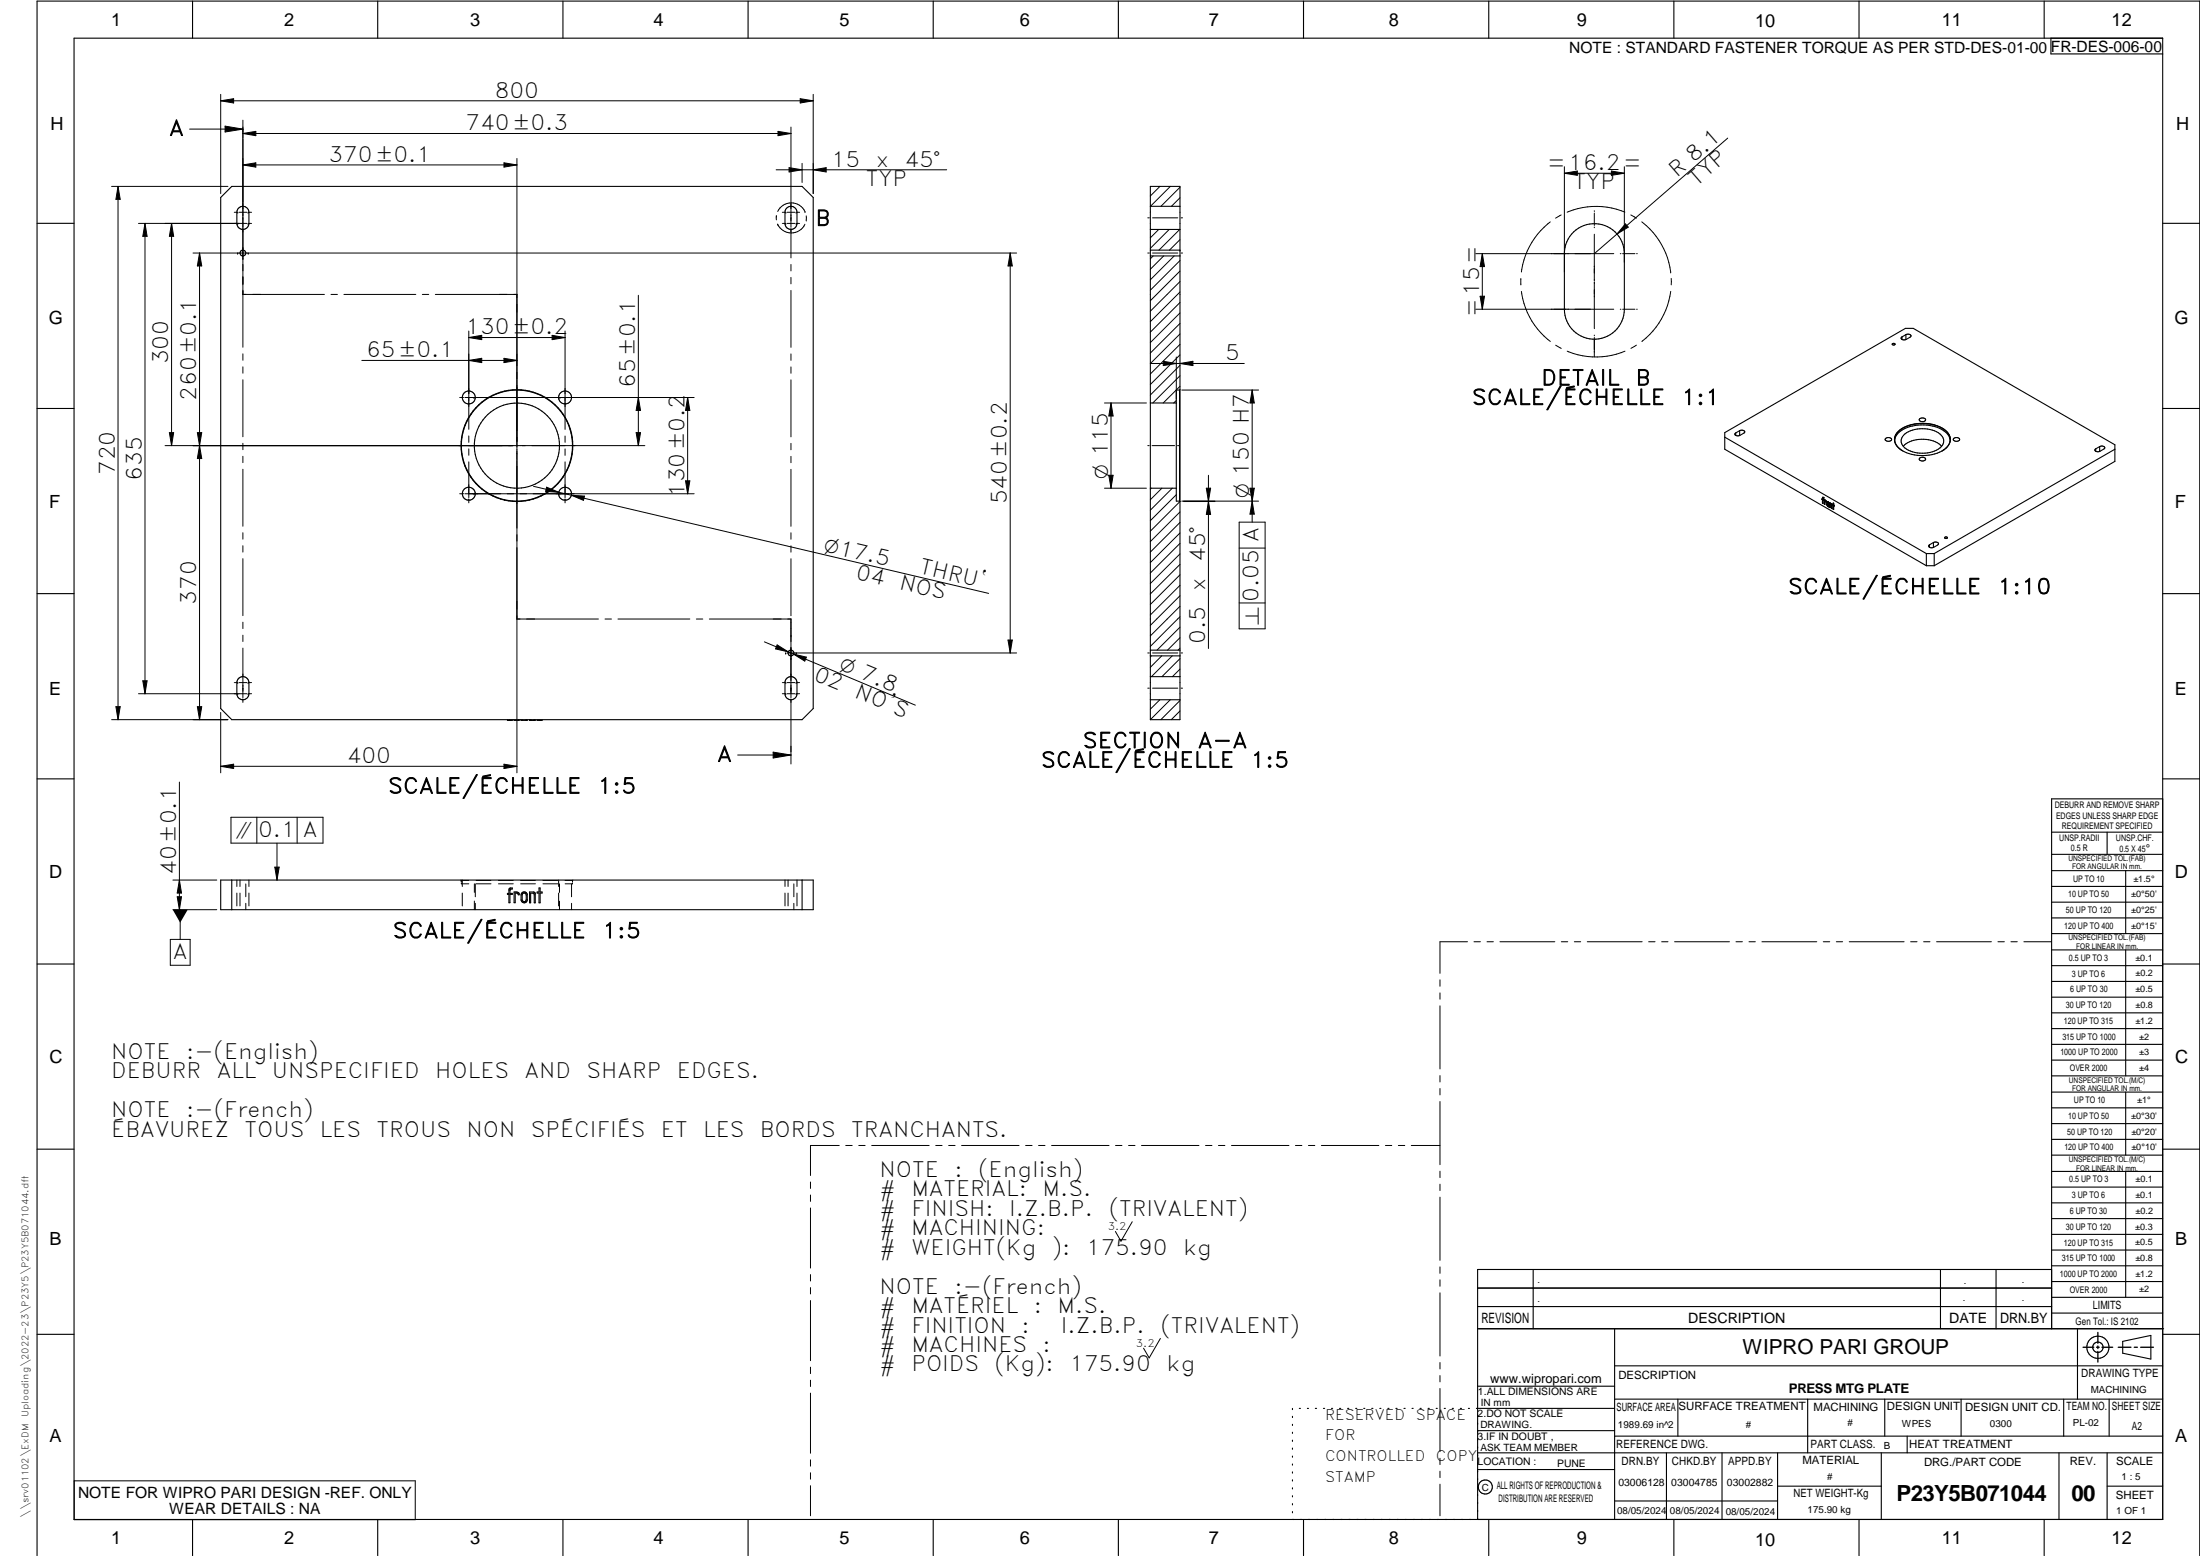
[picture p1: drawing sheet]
<svg xmlns="http://www.w3.org/2000/svg" width="594mm" height="420mm" viewBox="0 0 594 420" stroke-linecap="round" stroke-linejoin="round" font-family="sans-serif">
<g fill="none" stroke="#000" stroke-width=".3">
<path d="M20 10.3h564v400h-564zM52 .3v10M102 .3v10M152 .3v10M202 .3v10M252 .3v10M302 .3v10M352 .3v10M402 .3v10M452 .3v10M502 .3v10M552 .3v10"/>
<path d="M553.8 10.3v4.3h30.2M62.6 50.3h154l3 3v138l-3 3h-154l-3-3v-138zM64.6 56.1a1.62 1.62 0 0 1 1.7-.2 1.62 1.62 0 0 1 .9 1.4v3a1.63 1.63 0 0 1-1.6 1.7 1.63 1.63 0 0 1-1.6-1.7v-3.3zM212.6 56.1a1.62 1.62 0 0 1 1.7-.2 1.62 1.62 0 0 1 .9 1.4v3a1.62 1.62 0 0 1-1.6 1.7 1.62 1.62 0 0 1-1.6-1.7v-3.3zM310.6 50.3h8v144h-8zM310.6 55.7h8M10 60.3h10M310.6 69.1h8M310.6 67.5h8M310.6 62h8M425 62.6a8.1 8.1 0 0 1 8.7-1.5 8.1 8.1 0 0 1 4.9 7.4v15a8.1 8.1 0 0 1-8.1 8.1 8.1 8.1 0 0 1-8.1-8.1v-15a8.2 8.2 0 0 1 2.6-5.9zM584 60.3h10"/>
<path d="M511 92.9l.4-.2 .3 .1a.37 .37 0 0 1-.4 .4 .37 .37 0 0 1-.3-.3zM513.6 91v.7M513.6 91l-.2 .4 .2 .3M514.7 90.4a.9 .9 0 0 1 1.3 .4l-1.5 .9h-.9M514.7 90.4v1.3M514.7 90.4l-1.1 .6M10 110.3h10M310.6 108.8h7M318.5 105.3v30M318.5 105.3h-.9v30h.9M318.6 105.2l-.1 .1M465.7 118l54.5 31.5"/>
<path d="M468.7 116.9l-.2 .4 .2 .3M468.7 116.9v.7M469.8 116.3a.9 .9 0 0 1 1.3 .4l-1.5 .9h-.9M469.8 116.3v1.3M469.8 116.3l-1.1 .6M509.2 118.4a.93 .93 0 0 1 1.6 .4 .95 .95 0 0 1-1 .4 .95 .95 0 0 1-.7-.7zM511.6 118.9a4.4 4.4 0 0 1 3.6-3.9 11 11 0 0 1 10.4 1.5 2.95 2.95 0 0 1-.6 4.9l-.6 .4M511.6 118.9l.3 .9 .5 .8 1.4 1.2M514 117.5a8.2 8.2 0 0 1 10.2 0 2.28 2.28 0 0 1-.8 3.8 8.4 8.4 0 0 1-9.4-.7 2.12 2.12 0 0 1 0-3.1zM518.4 113.1a.94 .94 0 0 1 1.6 .4 .93 .93 0 0 1-1 .4 .93 .93 0 0 1-.7-.7zM526.6 118.9a5 5 0 0 0-4-3.7 10.8 10.8 0 0 0-10.2 1.9l-.5 .9-.3 .9M526.7 118.9a4.3 4.3 0 0 0-3.6-3.9 11.1 11.1 0 0 0-10.5 1.5 3.1 3.1 0 0 0 1 5.1 11.8 11.8 0 0 0 10.8 .2"/>
<path d="M526.7 118.9l-.5 1.3-1.8 1.6M527.6 118.4a.91 .91 0 0 1 1.5 .4 .93 .93 0 0 1-.9 .4 .93 .93 0 0 1-.7-.7zM584 110.3h10M310.6 131.8h7M318.5 135.3l.1 .1M492 134.7l.2 1.2M492.1 134.7h-.1M492.2 134.3l.3 .1M492.2 134.9l.3 .1M492.2 134.5v.4M492.3 134.5h.1M492.3 134.5h-.1"/>
<path d="M492.3 134.9h-.1M492.3 135l-.1 .9M492.3 134.9l.2 .1M492.3 134.5v.4M492.4 134.5h.1M492.5 134.4l-.3-.1-.1 .5-.1-.1M492.5 134.4v.1M492.5 135v.1M492.5 135.1l-.3-.1v.9M492.5 135h.1M492.5 134.4h.1M492.6 135l.1 1.2"/>
<path d="M492.6 135l.6 .4M492.6 135l.5 .5M492.7 135.1v1.1M492.7 135.1h.1M492.8 135.1l.3 .5M492.8 135.2l-.1 1M493.1 135.5v.1M493.2 135.4l-.1 .1M493.2 135.4l-.1 .2M493.4 135.5a.71 .71 0 0 1 .6 .4 .71 .71 0 0 1-.1 .8M493.4 135.5a.81 .81 0 0 0 .4 1.2M493.4 135.5a.81 .81 0 0 1 .4 1.2"/>
<path d="M493.4 135.8l.1 .7 .3 .1M493.5 135.7v.6l.2 .3M493.5 135.6v.1M493.5 135.6l.3 .3v.6M493.5 135.6l-.1 .2M493.5 135.6h.1M493.8 136.5l-.1 .1M493.9 136.7h.1M493.9 136.7h-.1M494.1 135.8l.1 1.3M494.1 135.8l.3 .2M494.1 135.8l.4 .2"/>
<path d="M494.2 137.1v-1.1l.3 .3 .1 1M494.3 136l-.1 1.1M494.4 136l.2 .3v1M494.5 136l.2 .3-.1 1M494.8 136.2l.3 1.4M494.8 136.2h.2M495 135.9h.2M495 135.9v.4l-.2-.1M495 135.9l.1 .1M495.1 136v.4M495.1 136.4l.2 .1M495.2 136.5l-.1 1.1"/>
<path d="M495.2 135.9v.5M495.2 136.4l.2 .1M495.2 135.9l-.1 .1M495.2 136.4h-.1M495.3 136.5v.1M495.3 136.6l-.2-.1v1.1M495.4 136.5l-.1 .1M495.4 136.5h-.1M518.4 123.7a.93 .93 0 0 1 1.6 .4 .91 .91 0 0 1-1 .4 .91 .91 0 0 1-.7-.7zM524.3 120.5a8.1 8.1 0 0 0-10.4 0M565.9 121.2l-.2 .4 .2 .3M565.9 121.2v.7"/>
<path d="M567 120.6a.76 .76 0 0 1 .8-.2 .76 .76 0 0 1 .5 .7l-1.4 .8h-1M567 120.6v1.3M567 120.6l-1.1 .6M571.1 121.3l-48.8 28.2M520.2 152.8l-54.5-31.5v-4.5l48.8-28.1h2.2l54.4 31.4v4.5l-48.8 28.2M520.2 152.8h2.1M520.2 149.5h2.1M520.2 149.5v3.3M521 147.1l-.2 .4 .2 .3M521 147.1v.7M522.1 146.5a.9 .9 0 0 1 1.4 .4l-1.5 1-1-.1M522.1 146.5v1.3"/>
<path d="M522.1 146.5l-1.1 .6M522.3 149.5v3.3M525.1 145.1l.4-.1 .3 .1a.37 .37 0 0 1-.3 .3 .37 .37 0 0 1-.4-.3zM10 160.3h10M310.6 177.1h8M310.6 175.6h8M584 160.3h10M64.6 183.1a1.62 1.62 0 0 1 1.7-.2 1.62 1.62 0 0 1 .9 1.4v3a1.63 1.63 0 0 1-1.6 1.7 1.63 1.63 0 0 1-1.6-1.7v-3.3zM137 194.3v.2h1.3v-.2M137.4 194.3v.2M138.8 194.3v.2h1.4v-.2M142.4 194.3v.2h-1.7v-.2"/>
<path d="M143 194.3v.2h1.5v-.2M145 194.3v.2h1.4v-.2M145.6 194.3v.2M145.9 194.3v.2M212.6 183.1a1.62 1.62 0 0 1 1.7-.2 1.62 1.62 0 0 1 .9 1.4v3a1.62 1.62 0 0 1-1.6 1.7 1.62 1.62 0 0 1-1.6-1.7v-3.3zM310.6 182.7h8M310.6 189h8M10 210.3h10M584 215.7h-30v143.1M584 210.3h10M59.6 237.6h160v8h-160zM62.6 237.6v8"/>
<path d="M137.6 239.9l.7-.1v.3h-.4l-.2 .2v.9h.6v.3h-.6v2.3h-.3v-2.3h-.4v-.3h.4zM145.6 239.8h.3v1.1h.5v.3h-.5v2.6h-.3v-2.6h-.6v-.3h.6zM216.6 237.6v8M554 230.7h30M554 224.7h30M554 235.1h30M554 239.4h30M569 224.7v6M574 235.1v17M138.8 240.9a1 1 0 0 1 1.4 .7h-.3a.58 .58 0 0 0-.8-.5v2.7h-.3zM140.8 241.2a.84 .84 0 0 1 1-.3 .84 .84 0 0 1 .6 .8v1.2a.84 .84 0 0 1-.9 .9 .84 .84 0 0 1-.8-.9zM141.2 241.3a.55 .55 0 0 1 .6-.1 .55 .55 0 0 1 .3 .6v1.1a.56 .56 0 0 1-.5 .6 .56 .56 0 0 1-.6-.6v-1.3z"/>
<path d="M143 240.9a1.17 1.17 0 0 1 1.5 .3v2.6h-.2l-.1-2.5-.9-.1v2.6h-.3zM554 243.6h30M554 247.9h30M554 252.1h30M554 256.5h30M574 256.5v34M10 260.3h10M554 260.8h30M554 265h30M554 269.3h30M554 273.5h30M554 277.7h30"/>
<path d="M584 260.3h10M554 282h30M554 286.3h30M554 290.5h30M554 294.9h30M554 299.1h30M574 294.9v17M10 310.3h10M554 303.4h30M554 307.7h30M554 311.9h30M554 316.3h30"/>
<path d="M574 316.3v34M584 310.3h10M554 320.5h30M554 324.8h30M554 329.1h30M554 333.3h30M554 337.5h30M399 358.8h185.3M399 352.8h155M399 347.8h155M414 342.8v16M436 358.8v51.5"/>
<path d="M524 342.8v16M539 342.8v16M554 342.8h-155v67.5M554 341.8h30M554 346.1h30M554 350.3h30M554 354.6h30M561 358.8v19M10 360.3h10M399 374.3h37M436 368.8h148M436 377.8h148"/>
<path d="M453.1 377.8v10M488.1 377.8v14.5M508.9 377.8v10M529.6 377.8v10M557.3 377.8v10M569.5 377.8v10M573.2 362.2l7.6-1.6v6.4l-7.6-1.6zM584 360.3h10M349 380.3v.3M349 382.4v.4M349 384.6v.3M349 386.7v.4"/>
<path d="M349 388.9v.3M349 391v.4M349 393.2v.3M349 395.3v.3M349 397.4v.4M349 399.6v.3M350.9 380.3h.3M353 380.3h.3M355.2 380.3h.3M357.4 380.3h.3M359.6 380.3h.3M361.7 380.3h.3"/>
<path d="M363.9 380.3h.3M366.1 380.3h.3M368.3 380.3h.3M370.4 380.3h.3M372.6 380.3h.3M374.8 380.3h.3M376.9 380.3h.4M379.1 380.3h.3M381.3 380.3h.3M383.4 380.3h.4M385.6 380.3h.4M387.8 380.3h.3"/>
<path d="M390 380.3h.3M392.1 380.3h.4M394.3 380.3h.4M396.5 380.3h.3M399 396.8h37M399 392.3h185M399 386.3h37M436 387.8h148M436 380.3h-37.3M450 392.3v18M465 392.3v18M480 392.3v18"/>
<path d="M508 392.3v18M515 387.8v4.5M556 392.3v18M569 392.3v18M52 410.3v9.8M102 410.3v9.8M152 410.3v9.8M202 410.3v9.8M252 410.3v9.8M302 410.3v9.8M349 401.7v.4M349 403.9v.3"/>
<path d="M349 406v.4M349 408.2v.3M352 410.3v9.8M402 410.3v9.8M436 405.3h44M452 410.3v9.8M480 401.3h28M502 410.3v9.8M552 410.3v9.8M569 401.3h15M10 420.1v-419.8h584v419.8"/>
<circle cx="65.6" cy="68.3" r=".78"/>
<circle cx="126.6" cy="107.3" r="1.75"/>
<circle cx="152.6" cy="107.3" r="1.75"/>
<circle cx="126.6" cy="133.3" r="1.75"/>
<circle cx="139.6" cy="120.3" r="15.1"/>
<circle cx="139.6" cy="120.3" r="11.5"/>
<circle cx="139.6" cy="120.3" r="15"/>
<circle cx="152.6" cy="133.3" r="1.75"/>
<circle cx="213.6" cy="176.3" r=".78"/>
<circle cx="566.5" cy="363.8" r="1.4"/>
<circle cx="566.5" cy="363.8" r="3"/>
<circle cx="401.1" cy="401.5" r="1.91"/>
</g>
<g fill="none" stroke="#000" stroke-width=".27">
<path d="M51.2 34.9h14.4M59.6 25.5v26.8M59.6 27.2h160M59.6 27.2l3.5-.6v1.2zM60.8 34.1l4.8 .8-4.8 .7zM65.6 36l3.5-.5v1.1zM65.6 32.4v61.4M65.6 36h148M210.1 35.5l3.5 .5-3.5 .6zM213.6 34.3v27.1M216.1 26.6l3.5 .6-3.5 .6zM219.6 25.5v26.8"/>
<path d="M466.5 37.3l-36 31.2M30.1 50.3h31.4M31.9 50.3l.6 3.5h-1.2zM31.9 50.3v144M63.3 57.3h.1M63.4 57.3h.7M64.2 57.3h.1M64.5 57.3h2.1M65.6 44.5h74M65.6 58.7h.1M65.6 44.5l3.5-.5v1.1zM65.6 58.9h.1"/>
<path d="M65.6 55.9h.1M67 57.3h.1M67.1 57.3h.7M67.9 57.3h.1M136.1 44l3.5 .5-3.5 .6zM139.6 42.8v165.9M209.6 45.8h46M209.6 58.3v1.1M209.6 58.3h.1M210 57.1a4.1 4.1 0 0 1 3.7-2.3 4.1 4.1 0 0 1 3.7 2.3M211.3 57.3h.1M211.4 57.3h.7"/>
<path d="M212.2 57.3h.1M212.5 57.3h2.1M213.1 45.3l3.5 .5-3.5 .6zM213.6 58.9h.1M213.6 55.9h.1M213.6 58.7h.1M215 57.3h.1M215.1 57.3h.7M215.9 57.3h.1M216.6 44.1v5.2M217.4 57.1h.1M217.7 59.4h.1"/>
<path d="M217.7 58.3v1.1M219.6 45.8l3.5-.5v1.1zM309.9 58.8h.5M311.2 58.8h6.8M313.2 50.3l-2.6 2.6M316 50.3l-5.3 5.4M318.6 53.4l-2.3 2.3M318.6 50.6l-5.1 5.1M318.9 58.8h.4M418.6 59.9a20.2 20.2 0 0 0-7.8 13.5M421.6 58l-1.5 .9M422.4 46.8l3.5-.6v1.1z"/>
<path d="M422.4 45v28.5M422.4 46.8h16.2M430.5 56.9v.2M430.5 57.5v3.4M435.1 46.2l3.5 .6-3.5 .5zM438.6 45v25.8M438.8 57.3a20.3 20.3 0 0 0-15.6 0M440.4 58l1.5 .9M443.3 59.9a20.3 20.3 0 0 1 7.8 13.5M37.4 60.3h29.2M39.2 60.3l.5 3.5h-1.1zM39.2 60.3v127"/>
<path d="M46.3 60.3v60M46.3 60.3l.6 3.5h-1.2zM53.9 68.3v126M53.9 68.3l.6 3.5h-1.2zM64.1 68.3h.1M64.2 68.3h.1M64.2 60.3h.1M65.6 66.9h.1M65.6 69.7h.1M65.6 69.8h.1M65.6 61.7h.1M65.6 79.5h22"/>
<path d="M67 68.3h.1M67 60.3h.1M67.1 60.3h.7M67.9 60.3h.1M89.4 79.5h1.7M92.9 79.5h19.4M114 79.5h1.8M117.6 79.5h22M172.4 79.7v40.6M210 60.5h.1M210 60.5a4.1 4.1 0 0 0 3.7 2.4 4.1 4.1 0 0 0 3.7-2.3M211.3 60.3h.1"/>
<path d="M211.4 60.3h.7M212.2 60.3h.1M212.5 60.3h2.1M213.6 61.7h.1M213.6 61.8v7.8M213.6 71.4v1.8M213.6 74.9v1.7M213.6 78.4v15.4M215 60.3h.1M215.1 60.3h.7M215.9 60.3h.1M272.8 68.3l.6 3.5h-1.2z"/>
<path d="M272.8 68.3v108M274.5 68.3h-222.4M309.9 68.3h.5M311.2 68.3h6.8M311.4 69.1l-.8 .8M312.9 62l-2.3 2.2M314.2 69.1l-3.6 3.6M315.7 62l-5.1 5.1M317.1 69.1l-6.5 6.4M318.6 62l-5.6 5.5M318.6 67.5h.1M318.6 64.7l-2.8 2.8"/>
<path d="M318.6 78.8l-8 8M318.6 76l-8 8M318.6 73.2l-8 8M318.6 70.4l-8 8M318.9 68.3h.4M399.7 80h1.2l-.6 3.5zM400.3 68.5v15M400.3 68.5l.6 3.5h-1.2zM410.7 75.2v1.7M410.8 78.7a20.3 20.3 0 0 0 7.8 13.5M430.5 63.2v12.7M430.5 76.1v12.7"/>
<path d="M430.5 61.3v.2M435.8 68.5h-37.3M437.5 68.5h.2M438.2 68.5h3.3M438.9 60.5l.8 .8-3 1.9zM441.9 68.5h.2M451.1 73.4h.1M451.2 78.7a20.4 20.4 0 0 1-7.8 13.5M451.3 75.2v1.7M65.6 95.5v1.8M65.6 99.1v1.7M97.7 97.3h41.9"/>
<path d="M126.6 97.3l3.5-.5v1.1zM126.6 91.1l3.5-.5v1.1zM126.6 89.4v26.5M126.6 91.1h26M136.1 96.8l3.5 .5-3.5 .6zM149.1 90.6l3.5 .5-3.5 .6zM152.6 89.4v26.6M213.6 95.6v1.7M213.6 99.1v1.7M314.1 97.6l3.5 .5-3.5 .6zM317.6 96.4v11.4M318.6 81.7l-8 8"/>
<path d="M318.6 84.5l-8 8M318.6 87.3l-8 8M318.6 90.2l-8 8 25.4-.1M318.6 93l-8 8M318.6 95.8l-8 8M318.6 98.7l-8 8M318.6 98.1l3.5-.5v1.1zM420.1 93.2l1.5 .9M430.5 90.5v.2M430.5 91.1v5.3M435.8 83.5h-37.3M437.5 83.5h.2"/>
<path d="M438.2 83.5h3.3M438.8 94.8a20.2 20.2 0 0 1-15.6 0M441.9 93.2l-1.5 .9M441.9 83.5h.2M45.7 116.8h1.2l-.6 3.5zM53.3 116.8h1.2l-1.2 7h1.2zM65.6 102.6v15.3M65.6 119.7v1.7M124.1 107.3h.1M124.3 107.3h.7M125.2 107.3h.1M125.5 107.3h61.9"/>
<path d="M126.6 117.7v1.7M126.6 105.9h.1M126.6 108.7h.1M128 107.3h.1M151.2 107.3h.1M152.6 117.7v1.7M152.6 105.9h.1M152.6 108.7h.1M171.8 116.8h1.2l-.6 3.5zM172.4 107.3l.6 3.5h-1.2zM185.7 107.3v26M185.7 107.3l.6 3.5h-1.2z"/>
<path d="M213.6 102.6v15.4M213.6 119.7v1.8M298.3 108.8h11.3M300 108.8v23M300 108.8l.6 3.5h-1.2zM317.6 108.1l-.7 .7M318.6 104.3l-4.5 4.5M318.6 101.5l-7.3 7.3M319.1 105.3h20.8M338.1 105.3l.6 3.5h-1.2zM338.1 105.3v35.7M65.6 123.2v1.7"/>
<path d="M65.6 126.7v15.4M124.1 133.3h.1M124.3 133.3h.7M125.2 133.3h.1M125.5 133.3h61.9M126.6 121.2v1.7M126.6 124.7v9.7M126.6 131.9h.1M126.6 134.7h.1M126.6 134.9v.7M126.6 135.7v.1M128 133.3h.1"/>
<path d="M144.1 131.3l122.9 28.9M147.6 131.6l3.3 1.3-3.6-.2zM151.2 133.3h.1M152.6 121.2v1.8M152.6 124.7v9.7M152.6 131.9h.1M152.6 134.7h.1M152.6 134.9v.7M152.6 135.7v.1M154.3 133.7l3.5 .3-.2 1.1zM174.1 120.3h-129.5M185.1 129.8h1.2l-.6 3.5z"/>
<path d="M213.6 123.2v1.7M213.6 126.7v15.4M298.3 131.8h11.3M299.4 128.3h1.2l-.6 3.5zM309.9 120.3h.4M310.9 131.8l-.3 .3M311.1 120.3h6.1M313.7 131.8l-3.1 3.1M316.6 131.8l-6 6M317.6 133.6l-7 7M318 120.3h.3M318.6 135.4l-8 8"/>
<path d="M318.6 138.2l-8 8M319.1 135.3h20.8M319.7 135.4h8.4M325.7 131.8h1.2l-.6 3.5zM326.3 128.3v46.8M326.3 135.4l.6 3.5h-1.2zM337.5 131.8h1.2l-.6 3.5zM338.1 135.3l.6 3.5h-1.2zM65.6 143.8v1.8M65.6 147.4v1.7M65.6 150.9v15.3M213.6 143.9v1.7"/>
<path d="M213.6 147.4v1.7M213.6 150.9v15.4M318.6 141.1l-8 8M318.6 143.9l-8 8M318.6 146.7l-8 8M318.6 149.6l-8 8M318.6 152.4l-8 8M318.6 155.2l-8 8M318.6 158.1l-8 8M334.6 148h7M334.6 141h7v28.8h-7zM65.6 168v1.7"/>
<path d="M65.6 171.5v1.7M65.6 175v7.8M139.6 167.2h22M163.4 167.2h1.7M166.9 167.2h19.4M188 167.2h1.8M191.6 167.2h22v21.2M206.4 173.3l7.9 3.3M209.9 174.1l3 1.9-3.5-.8zM212.1 176.3h.1M212.2 176.3h.1M212.5 176.3h62"/>
<path d="M213.6 177.7h.1M213.6 174.9h.1M214.3 176.6l3.5 .8-.5 1.1zM214.3 176.6l32.9 13.8M215 176.3h.1M272.2 172.8h1.2l-.6 3.5zM309.9 176.3h.5M310.9 177.1l-.3 .3M311.2 176.3h6.8M313.7 177.1l-3.1 3.1M316.5 177.1l-5.6 5.6M318.6 166.5l-8 8"/>
<path d="M318.6 163.7l-8 8M318.6 160.9l-8 8M318.6 175l-.5 .6M318.6 172.2l-3.3 3.4M318.6 169.4l-6.2 6.2M318.6 177.8l-4.8 4.9M318.9 176.3h.4M334.6 162.8h7M30.1 194.3h31.4M31.3 190.8h1.2l-.6 3.5zM38.6 183.8h1.1l-.5 3.5zM53.3 190.8h1.2l-.6 3.5z"/>
<path d="M59.6 192.4v16.3M63.3 184.3h.1M63.4 184.3h.7M64.2 184.3h.1M64.2 187.3h.1M64.5 184.3h2.1M65.6 185.7h.1M65.6 188.7h.1M65.6 183.3v5.1M65.6 182.9h.1M65.6 185.9h.1M65.6 188.8v.7"/>
<path d="M65.6 189.6v.1M66.6 187.3h-29.2M67 184.3h.1M67 187.3h.1M67.1 184.3h.7M67.1 187.3h.7M67.9 184.3h.1M67.9 187.3h.1M137.7 194.5h.1M137.7 194.3v.1M138 194.5h.1M139.1 194.3v.1"/>
<path d="M139.1 194.5h.1M139.9 194.3v.1M139.9 194.5h.1M141 194.3v.1M141 194.5h.1M142.1 194.3v.1M142.1 194.5h.1M143.3 194.5h.3M143.3 194.3v.1M143.3 194.5h.1M143.9 194.5h.4M144.3 194.3v.1"/>
<path d="M144.3 194.5h.1M211.3 184.3h.1M211.3 187.3h.1M211.4 184.3h.7M211.4 187.3h.7M212.2 184.3h.1M212.2 187.3h.1M212.5 184.3h2.1M212.5 187.3h2.1M213.6 182.9h.1M213.6 185.7h.1M213.6 185.9h.1"/>
<path d="M213.6 188.7h.1M213.6 188.8v17.5M215 184.3h.1M215 187.3h.1M215.1 184.3h.7M215.1 187.3h.7M215.9 184.3h.1M215.9 187.3h.1M309.9 185.8h.5M311.2 185.8h6.8M313.2 189l-2.6 2.5M316 189l-5.4 5.3"/>
<path d="M318.6 192l-2.3 2.3M318.6 189.2l-5.1 5.1M318.6 180.7l-2 2M318.9 185.8h.4M48.4 211.2v34.4M59.6 206.9h80M59.6 206.9l3.5-.5v1.1zM136.1 206.4l3.5 .5-3.5 .6zM199.2 203.9h14.4M208.8 203.1l4.8 .8-4.8 .8zM46.7 237.6h11.8M48.4 237.6l.6 3.6h-1.1z"/>
<path d="M62.4 220.7h24.8v7h-24.8zM64 237.6v1.8M64.8 237.6v1.8M66.4 238.7v3.4M67.2 237.6v1.8M69.4 220.7v7M74.2 234.1h1.2l-.6 3.5zM74.8 227.7v9.9M80.2 220.7v7M124.5 237.6h.1M124.6 237.7h.1M124.6 238.3v.4h2"/>
<path d="M124.8 237.6v1.8M126.6 237.7h-2v.3M128.1 238.7v2.3M128.3 238.7v3.4M128.6 237.7h4M128.6 238.7h4M134.6 237.7h4M134.6 238.7h4M140.6 237.7h4M140.6 238.7h4M146.6 237.7h4M146.6 238.7h4"/>
<path d="M150.8 237.6v1.8M151.1 238.7v2.3M152.6 237.7h2M154.3 238.7v3.4M154.6 237.7h.1M154.6 238.4v.3h-2M154.6 237.7v.3M154.7 237.6v.1M212 237.6v1.8M212.8 237.6v1.8M214.4 238.7v3.4M215.2 237.6v1.8"/>
<path d="M46 253.7h5.3v6.9h-5.3zM46.7 245.6h11.8M47.9 242.1h1.1l-.6 3.5zM48.7 245.6v8.1M64 241.2v3.4M64.8 241.2v3.4M66.4 243.9v1.7M67.2 241.2v3.4M124.8 241.2v3.4M128.1 243.3v2.3M128.3 243.9v1.7M150.8 241.2v3.4"/>
<path d="M151.1 243.3v2.3M154.3 243.9v1.7M212 241.2v3.4M212.8 241.2v3.4M214.4 243.9v1.7M215.2 241.2v3.4M396.3 254.3h-7.5v8.5M398 254.3h1.8M401.5 254.3h1.8M405 254.3h14.9M421.6 254.3h1.7M425.1 254.3h1.7"/>
<path d="M428.6 254.3h14.8M445.2 254.3h1.7M448.7 254.3h1.7M452.2 254.3h14.8M468.8 254.3h1.7M472.3 254.3h1.7M475.8 254.3h14.8M492.4 254.3h1.7M495.9 254.3h1.7M499.4 254.3h14.8M515.9 254.3h1.8M519.4 254.3h1.8"/>
<path d="M522.9 254.3h14.9M539.5 254.3h1.7M543 254.3h1.7M546.5 254.3h7.4M388.8 264.6v1.7M388.8 268.1v1.7M388.8 271.6v17M388.8 290.4v1.8M388.8 293.9v1.8M388.8 297.4v17.1M218.9 319.2v1.7M226.6 309.3h-7.7v8.1"/>
<path d="M228.4 309.3h1.7M231.9 309.3h1.7M235.4 309.3h15.5M252.7 309.3h1.7M256.2 309.3h1.7M259.7 309.3h15.5M277 309.3h1.7M280.5 309.3h1.7M284 309.3h15.5M301.2 309.3h1.8M304.8 309.3h1.7M308.2 309.3h15.6"/>
<path d="M325.5 309.3h1.8M329 309.3h1.8M332.5 309.3h15.6M349.8 309.3h1.8M353.3 309.3h1.7M356.8 309.3h15.5M374.1 309.3h1.7M377.6 309.3h1.7M381.1 309.3h7.7M388.8 316.3v1.7M388.8 319.8v1.7M218.9 322.7v1.7"/>
<path d="M218.9 326.2v16.2M305.7 329.9l-3 5.3-1.5-2.7M388.8 323.3v17M218.9 344.2v1.7M218.9 347.7v1.7M218.9 351.2v16.2M388.8 342.1v1.7M388.8 345.6v1.7M388.8 349.1v17.1M218.9 369.2v1.7M218.9 372.7v1.7M218.9 376.2v16.2"/>
<path d="M313.3 361.4l-3 5.3-1.5-2.7M388.8 367.9v1.8M388.8 371.4v1.7M388.8 374.9v17.1M20 399.9h92.1v10.5h-92.1zM218.9 394.2v1.7M218.9 397.7v1.7M388.8 393.8v1.7M388.8 397.3v1.7M218.9 401.2v8.1M388.8 400.8v8.5"/>
</g>
<path d="M566.5 359.8v2.9M562.5 363.8h2.9M566.1 363.8h.8M566.5 363.5v.7M566.5 364.9v2.9M567.6 363.8h2.9M572 363.8h3.4M576.3 363.8h.9M578.1 363.8h3.4" fill="none" stroke="#000" stroke-width=".36"/>
<g fill="#000">
<path d="M60.8 34.1l4.8 .8-4.8 .7zM59.6 27.2l3.5-.6v1.2zM65.6 36l3.5-.5v1.1zM210.1 35.5l3.5 .5-3.5 .6zM216.1 26.6l3.5 .6-3.5 .6zM31.9 50.3l.6 3.5h-1.2zM65.6 44.5l3.5-.5v1.1zM136.1 44l3.5 .5-3.5 .6zM213.1 45.3l3.5 .5-3.5 .6zM219.6 45.8l3.5-.5v1.1zM422.4 46.8l3.5-.6v1.1zM435.1 46.2l3.5 .6-3.5 .5z"/>
<path d="M39.2 60.3l.5 3.5h-1.1zM46.3 60.3l.6 3.5h-1.2zM53.9 68.3l.6 3.5h-1.2zM272.8 68.3l.6 3.5h-1.2zM400.3 68.5l.6 3.5h-1.2zM399.7 80h1.2l-.6 3.5zM438.9 60.5l.8 .8-3 1.9zM126.6 97.3l3.5-.5v1.1zM126.6 91.1l3.5-.5v1.1zM136.1 96.8l3.5 .5-3.5 .6zM149.1 90.6l3.5 .5-3.5 .6zM314.1 97.6l3.5 .5-3.5 .6z"/>
<path d="M318.6 98.1l3.5-.5v1.1zM45.7 116.8h1.2l-.6 3.5zM53.3 116.8h1.2l-.6 3.5zM172.4 107.3l.6 3.5h-1.2zM171.8 116.8h1.2l-.6 3.5zM185.7 107.3l.6 3.5h-1.2zM300 108.8l.6 3.5h-1.2zM338.1 105.3l.6 3.5h-1.2zM53.9 120.3l.6 3.5h-1.2zM147.6 131.6l3.3 1.3-3.6-.2zM154.3 133.7l3.5 .3-.2 1.1zM185.1 129.8h1.2l-.6 3.5z"/>
<path d="M299.4 128.3h1.2l-.6 3.5zM325.7 131.8h1.2l-.6 3.5zM326.3 135.4l.6 3.5h-1.2zM337.5 131.8h1.2l-.6 3.5zM338.1 135.3l.6 3.5h-1.2zM209.9 174.1l3 1.9-3.5-.8zM214.3 176.6l3.5 .8-.5 1.1zM272.2 172.8h1.2l-.6 3.5zM31.3 190.8h1.2l-.6 3.5zM38.6 183.8h1.1l-.5 3.5zM53.3 190.8h1.2l-.6 3.5zM59.6 206.9l3.5-.5v1.1z"/>
<path d="M136.1 206.4l3.5 .5-3.5 .6zM208.8 203.1l4.8 .8-4.8 .8zM74.2 234.1h1.2l-.6 3.5zM47.9 242.1h1.1l-.6 3.5zM48.4 237.6l.6 3.6h-1.1zM46.6 245.6h4.1l-2 3.6z"/>
</g>
<g font-size="6">
<text x="512.1" y="405.2">P23Y5B071044</text>
<text x="559.4" y="405.2">00</text>
</g>
<g font-size="5.7">
<text x="133.7" y="26.4">800</text>
<text x="125.7" y="35.2">740±0.3</text>
<text x="45.6" y="36.6">A</text>
<text x="88.7" y="43.7">370±0.1</text>
<text x="224.4" y="45">15</text>
<text x="236.5" y="45">x</text>
<text x="244.3" y="45">45°</text>
<text x="417.8" y="45.9">=</text>
<text x="423.5" y="45.9">16.2=</text>
<text x="233.8" y="50.2">TYP</text>
<text x="424.9" y="51.1">TYP</text>
<text x="452.8" y="48" transform="rotate(-41 452.8 48)">R 8.1</text>
<text x="458.1" y="50.4" transform="rotate(-41 458.1 50.4)">TYP</text>
<text x="220.2" y="60.9">B</text>
<text x="399.4" y="85.6" transform="rotate(-90 399.4 85.6)">=15=</text>
<text x="125.7" y="90.3">130±0.2</text>
<text x="45.4" y="98.4" transform="rotate(-90 45.4 98.4)">300</text>
<text x="98.9" y="96.5">65±0.1</text>
<text x="330.8" y="97.3">5</text>
<text x="171.5" y="104.7" transform="rotate(-90 171.5 104.7)">65±0.1</text>
<text x="416.2" y="104">DETAIL</text>
<text x="441.7" y="104">B</text>
<text x="53" y="108.2" transform="rotate(-90 53 108.2)">260±0.1</text>
<text x="397.5" y="109.3">SCALE/ÉCHELLE</text>
<text x="454" y="109.3">1:1</text>
<text x="31" y="128.2" transform="rotate(-90 31 128.2)">720</text>
<text x="38.3" y="129.8" transform="rotate(-90 38.3 129.8)">635</text>
<text x="184.8" y="134.2" transform="rotate(-90 184.8 134.2)">130±0.2</text>
<text x="271.9" y="136.2" transform="rotate(-90 271.9 136.2)">540±0.2</text>
<text x="248.1" y="154.9" transform="rotate(13 248.1 154.9)">THRU`</text>
<text x="325.5" y="151.8" transform="rotate(-90 325.5 151.8)">45°</text>
<text x="230.9" y="156.2" transform="rotate(13 230.9 156.2)">04</text>
<text x="242.6" y="159" transform="rotate(13 242.6 159)">NOS</text>
<text x="325.5" y="159.6" transform="rotate(-90 325.5 159.6)">x</text>
<text x="482.8" y="160.4">SCALE/ÉCHELLE</text>
<text x="539.4" y="160.4">1:10</text>
<text x="53" y="163.3" transform="rotate(-90 53 163.3)">370</text>
<text x="339.9" y="162.5" transform="rotate(-90 339.9 162.5)">0.05 A</text>
<text x="325.5" y="173.9" transform="rotate(-90 325.5 173.9)">0.5</text>
<text x="219.4" y="183.5" transform="rotate(23 219.4 183.5)">02</text>
<text x="230.5" y="188.1" transform="rotate(23 230.5 188.1)">NO'S</text>
<text x="292.4" y="202">SECTION</text>
<text x="323.4" y="202">A-A</text>
<text x="93.7" y="206.1">400</text>
<text x="193.6" y="205.6">A</text>
<text x="281.1" y="207.2">SCALE/ÉCHELLE</text>
<text x="337.7" y="207.2">1:5</text>
<text x="104.8" y="214.2">SCALE/ÉCHELLE</text>
<text x="161.3" y="214.2">1:5</text>
<text x="69.7" y="225.9">0.1 A</text>
<text x="47.6" y="236.2" transform="rotate(-90 47.6 236.2)">40±0.1</text>
<text x="106.1" y="253.3">SCALE/ÉCHELLE</text>
<text x="162.6" y="253.3">1:5</text>
<text x="46.7" y="258.9">A</text>
<text x="30" y="285.9">NOTE</text>
<text x="50.2" y="285.9">:-(English)</text>
<text x="30" y="291.1">DEBURR</text>
<text x="58.5" y="291.1">ALL</text>
<text x="73.4" y="291.1">UNSPECIFIED</text>
<text x="117.5" y="291.1">HOLES</text>
<text x="141.7" y="291.1">AND</text>
<text x="158.4" y="291.1">SHARP</text>
<text x="182.8" y="291.1">EDGES.</text>
<text x="30" y="301.6">NOTE</text>
<text x="50.3" y="301.6">:-(French)</text>
<text x="30" y="306.9">ÉBAVUREZ</text>
<text x="66" y="306.9">TOUS</text>
<text x="86.3" y="306.9">LES</text>
<text x="101.7" y="306.9">TROUS</text>
<text x="126" y="306.9">NON</text>
<text x="143.3" y="306.9">SPÉCIFIÉS</text>
<text x="178.5" y="306.9">ET</text>
<text x="189.9" y="306.9">LES</text>
<text x="205.2" y="306.9">BORDS</text>
<text x="229.8" y="306.9">TRANCHANTS.</text>
<text x="237.5" y="317.8">NOTE</text>
<text x="257.7" y="317.8">:</text>
<text x="264.2" y="317.8">(English)</text>
<text x="237.5" y="323.1">#</text>
<text x="246.1" y="323.1">MATERIAL:</text>
<text x="281.5" y="323.1">M.S.</text>
<text x="237.5" y="328.3">#</text>
<text x="246.1" y="328.3">FINISH:</text>
<text x="272.5" y="328.3">I.Z.B.P.</text>
<text x="299.4" y="328.3">(TRIVALENT)</text>
<text x="237.5" y="333.6">#</text>
<text x="246.1" y="333.6">MACHINING:</text>
<text x="237.5" y="338.8">#</text>
<text x="246.1" y="338.8">WEIGHT(Kg</text>
<text x="284" y="338.8">):</text>
<text x="293.3" y="338.8">175.90</text>
<text x="319.5" y="338.8">kg</text>
<text x="237.5" y="349.3">NOTE</text>
<text x="257.7" y="349.3">:-(French)</text>
<text x="237.5" y="354.6">#</text>
<text x="237.5" y="359.8">#</text>
<text x="246.1" y="354.6">MATÉRIEL</text>
<text x="246.1" y="359.8">FINITION</text>
<text x="275.9" y="359.8">:</text>
<text x="279.2" y="354.6">:</text>
<text x="285.6" y="354.6">M.S.</text>
<text x="286.5" y="359.8">I.Z.B.P.</text>
<text x="313.4" y="359.8">(TRIVALENT)</text>
<text x="237.5" y="365.1">#</text>
<text x="246.1" y="365.1">MACHINES</text>
<text x="281.6" y="365.1">:</text>
<text x="237.5" y="370.3">#</text>
<text x="246.1" y="370.3">POIDS</text>
<text x="268.5" y="370.3">(Kg):</text>
<text x="288.8" y="370.3">175.90</text>
<text x="315" y="370.3">kg</text>
</g>
<text font-size="5.6" x="470.5" y="365.5">WIPRO PARI GROUP</text>
<g font-size="5.4">
<text x="299.1" y="129.3" transform="rotate(-90 299.1 129.3)">O 115</text>
<text x="337.2" y="134.5" transform="rotate(-90 337.2 134.5)">O 150 H7</text>
<text x="222.3" y="148.8" transform="rotate(13 222.3 148.8)">O17.5</text>
<text x="339.9" y="168.7" transform="rotate(-90 339.9 168.7)">n</text>
<text x="226.4" y="180.8" transform="rotate(23 226.4 180.8)">O 7.8</text>
<text x="63.6" y="225.9">i</text>
</g>
<g font-size="4.9">
<text x="30" y="7">1</text>
<text x="76.7" y="7">2</text>
<text x="127" y="7">3</text>
<text x="176.5" y="7">4</text>
<text x="226.7" y="7">5</text>
<text x="275.4" y="7">6</text>
<text x="326.4" y="7">7</text>
<text x="375" y="7">8</text>
<text x="425.8" y="7">9</text>
<text x="473.9" y="7.4">10</text>
<text x="524.3" y="7">11</text>
<text x="570.2" y="7">12</text>
<text x="13.6" y="35.2">H</text>
<text x="587.6" y="35.2">H</text>
<text x="13.2" y="87.5">G</text>
<text x="587.2" y="87.5">G</text>
<text x="13.3" y="137.1">F</text>
<text x="587.3" y="137.1">F</text>
<text x="13.3" y="187.6">E</text>
<text x="587.3" y="187.6">E</text>
<text x="13.3" y="237">D</text>
<text x="587.3" y="237">D</text>
<text x="13.4" y="287.1">C</text>
<text x="587.4" y="287.1">C</text>
<text x="13.4" y="336.3">B</text>
<text x="587.4" y="336.3">B</text>
<text x="13.4" y="389.3">A</text>
<text x="587.4" y="389.3">A</text>
<text x="30" y="417">1</text>
<text x="76.7" y="417">2</text>
<text x="127" y="417">3</text>
<text x="176.5" y="417">4</text>
<text x="226.7" y="417">5</text>
<text x="275.4" y="417">6</text>
<text x="326.4" y="417">7</text>
<text x="375" y="417">8</text>
<text x="425.8" y="417">9</text>
<text x="473.9" y="417.4">10</text>
<text x="524.3" y="417">11</text>
<text x="570.2" y="417">12</text>
</g>
<g font-size="4.2">
<text x="423.7" y="14.3">NOTE : STANDARD FASTENER TORQUE AS PER STD-DES-01-00</text>
<text x="553.8" y="14">FR-DES-006-00</text>
<text x="21.1" y="404.4">NOTE FOR WIPRO PARI DESIGN -REF. ONLY</text>
<text x="45.7" y="408.9">WEAR DETAILS : NA</text>
</g>
<g font-size="3.9">
<text x="357.8" y="383.4">RESERVED</text>
<text x="382.3" y="383.4">SPACE</text>
<text x="357.8" y="388.9">FOR</text>
<text x="357.8" y="394.5">CONTROLLED</text>
<text x="387.8" y="394.5">COPY</text>
<text x="357.8" y="400.1">STAMP</text>
</g>
<g font-size="3.8">
<text x="400.1" y="357.1">REVISION</text>
<text x="455.9" y="357.1">DESCRIPTION</text>
<text x="526.4" y="357.1">DATE</text>
<text x="540.1" y="357.1">DRN.BY</text>
</g>
<text font-size="3.6" x="483.1" y="376.2">PRESS MTG PLATE</text>
<text font-size="3.5" x="402.4" y="373.3">www.wipropari.com</text>
<g font-size="3.1">
<text x="565.2" y="353.5">LIMITS</text>
<text x="562" y="371.7">DRAWING TYPE</text>
<text x="437" y="372.3">DESCRIPTION</text>
<text x="436.5" y="380.9">SURFACE AREA</text>
<text x="453.3" y="380.9">SURFACE TREATMENT</text>
<text x="489.7" y="380.9">MACHINING</text>
<text x="509.5" y="380.9">DESIGN UNIT</text>
<text x="530.6" y="380.9">DESIGN UNIT CD.</text>
<text x="558" y="380.7">TEAM NO.</text>
<text x="570.3" y="380.7">SHEET SIZE</text>
<text x="575.6" y="386.1">A2</text>
<text x="436.4" y="391.1">REFERENCE DWG.</text>
<text x="437.9" y="395.5">DRN.BY</text>
<text x="451.5" y="395.5">CHKD.BY</text>
<text x="466.6" y="395.5">APPD.BY</text>
<text x="486.7" y="395.4">MATERIAL</text>
<text x="488.9" y="391">PART CLASS.</text>
<text x="515.6" y="391">HEAT TREATMENT</text>
<text x="519.6" y="395.9">DRG./PART CODE</text>
<text x="558.9" y="395.6">REV.</text>
<text x="571.4" y="395.6">SCALE</text>
<text x="484.3" y="404.3">NET WEIGHT-Kg</text>
<text x="571.4" y="404.7">SHEET</text>
</g>
<text font-size="3" x="579.5" y="230.1">°</text>
<g font-size="2.8">
<text x="299.1" y="332.1">3.2</text>
<text x="560.5" y="357.7">Gen Tol.: IS 2102</text>
<text x="306.7" y="363.6">3.2</text>
<text x="399.1" y="376.7">1.ALL DIMENSIONS ARE</text>
<text x="399" y="382.7">2.DO NOT SCALE</text>
<text x="399" y="388.7">3.IF IN DOUBT ,</text>
<text x="399" y="395.5">LOCATION :</text>
<text x="420.5" y="396">PUNE</text>
<text x="437" y="401.3">03006128</text>
<text x="451.3" y="401.2">03004785</text>
<text x="466.3" y="401.3">03002882</text>
<text x="404.2" y="402">ALL RIGHTS OF REPRODUCTION &amp;</text>
<text x="404.7" y="405.4">DISTRIBUTION ARE RESERVED</text>
</g>
<g font-size="2.7">
<text x="564.6" y="376.2">MACHINING</text>
<text x="399.9" y="379.7">IN mm</text>
<text x="399.8" y="385.7">DRAWING.</text>
<text x="436.9" y="385.5">1989.69 in^2</text>
<text x="471.4" y="385.6">#</text>
<text x="498.9" y="385.1">#</text>
<text x="513.6" y="385.3">WPES</text>
<text x="537.3" y="385.2">0300</text>
<text x="559.7" y="385.2">PL-02</text>
<text x="399.8" y="391.8">ASK TEAM MEMBER</text>
<text x="508.7" y="391.2">B</text>
<text x="493.4" y="399.6">#</text>
<text x="572.9" y="399.8">1 : 5</text>
<text x="400.1" y="402.5">C</text>
<text x="436.7" y="408.7">08/05/2024</text>
<text x="450.9" y="408.8">08/05/2024</text>
<text x="466" y="409">08/05/2024</text>
<text x="488.1" y="408.5">175.90 kg</text>
<text x="571.5" y="408.7">1 OF 1</text>
</g>
<g font-size="2.5">
<text x="559.2" y="229.9">0.5 R</text>
<text x="572.3" y="230.1">0.5 X 45</text>
<text x="559.4" y="323.5">3 UP TO 6</text>
<text x="558.9" y="327.8">6 UP TO 30</text>
<text x="557.8" y="332">30 UP TO 120</text>
<text x="415.2" y="346.4">.</text>
<text x="530.3" y="346.6">.</text>
<text x="545.9" y="346.4">.</text>
<text x="415.2" y="351.5">.</text>
<text x="530.1" y="351.3">.</text>
<text x="545.9" y="351.4">.</text>
</g>
<g font-size="2.4">
<text x="554.9" y="218.3">DEBURR AND REMOVE SHARP</text>
<text x="555.2" y="221.1">EDGES UNLESS SHARP EDGE</text>
<text x="556.1" y="227.2">UNSP.RADII</text>
<text x="556.8" y="223.8">REQUIREMENT SPECIFIED</text>
<text x="571.4" y="227">UNSP.CHF.</text>
<text x="559.8" y="238">UP TO 10</text>
<text x="576.1" y="238.1">±1.5°</text>
<text x="558.5" y="242.3">10 UP TO 50</text>
<text x="575.5" y="242.3">±0°50'</text>
<text x="557.4" y="250.8">120 UP TO 400</text>
<text x="557.9" y="246.5">50 UP TO 120</text>
<text x="575.5" y="250.8">±0°15'</text>
<text x="575.5" y="246.6">±0°25'</text>
<text x="558.7" y="259.4">0.5 UP TO 3</text>
<text x="559.5" y="263.7">3 UP TO 6</text>
<text x="576.6" y="259.4">±0.1</text>
<text x="576.6" y="263.7">±0.2</text>
<text x="559" y="268">6 UP TO 30</text>
<text x="576.6" y="268">±0.5</text>
<text x="557.9" y="272.2">30 UP TO 120</text>
<text x="576.6" y="272.2">±0.8</text>
<text x="556.9" y="280.7">315 UP TO 1000</text>
<text x="557.3" y="276.5">120 UP TO 315</text>
<text x="576.6" y="276.5">±1.2</text>
<text x="577.7" y="280.7">±2</text>
<text x="556.4" y="284.9">1000 UP TO 2000</text>
<text x="577.6" y="285">±3</text>
<text x="558.9" y="289.2">OVER 2000</text>
<text x="577.7" y="289.3">±4</text>
<text x="560" y="297.9">UP TO 10</text>
<text x="577.1" y="297.9">±1°</text>
<text x="558.5" y="302.1">10 UP TO 50</text>
<text x="575.5" y="302.2">±0°30'</text>
<text x="557.5" y="310.6">120 UP TO 400</text>
<text x="558.2" y="306.4">50 UP TO 120</text>
<text x="575.5" y="310.6">±0°10'</text>
<text x="575.5" y="306.4">±0°20'</text>
<text x="558.8" y="319.2">0.5 UP TO 3</text>
<text x="576.6" y="323.5">±0.1</text>
<text x="576.6" y="319.3">±0.1</text>
<text x="576.7" y="327.8">±0.2</text>
<text x="576.6" y="332">±0.3</text>
<text x="556.8" y="340.6">315 UP TO 1000</text>
<text x="557.3" y="336.3">120 UP TO 315</text>
<text x="576.6" y="336.3">±0.5</text>
<text x="576.6" y="340.6">±0.8</text>
<text x="556.2" y="344.8">1000 UP TO 2000</text>
<text x="576.6" y="344.8">±1.2</text>
<text x="558.9" y="349">OVER 2000</text>
<text x="577.7" y="349">±2</text>
<text x="7.7" y="382.7" transform="rotate(-90 7.7 382.7)">Uploading\2022-23\P23Y5\P23Y5B071044.dft</text>
<text x="7.7" y="409.9" transform="rotate(-90 7.7 409.9)">\\srv01102\ExDM</text>
</g>
<g font-size="2.1">
<text x="558.6" y="232.4">UNSPECIFIED TOL.(FAB)</text>
<text x="559.5" y="234.8">FOR ANGULAR IN mm.</text>
<text x="558.6" y="254">UNSPECIFIED TOL.(FAB)</text>
<text x="560.7" y="256.3">FOR LINEAR IN mm.</text>
<text x="558.7" y="292.4">UNSPECIFIED TOL.(M/C)</text>
<text x="559.6" y="294.7">FOR ANGULAR IN mm.</text>
<text x="558.7" y="313.8">UNSPECIFIED TOL.(M/C)</text>
<text x="560.6" y="316.2">FOR LINEAR IN mm.</text>
</g>
</svg>
